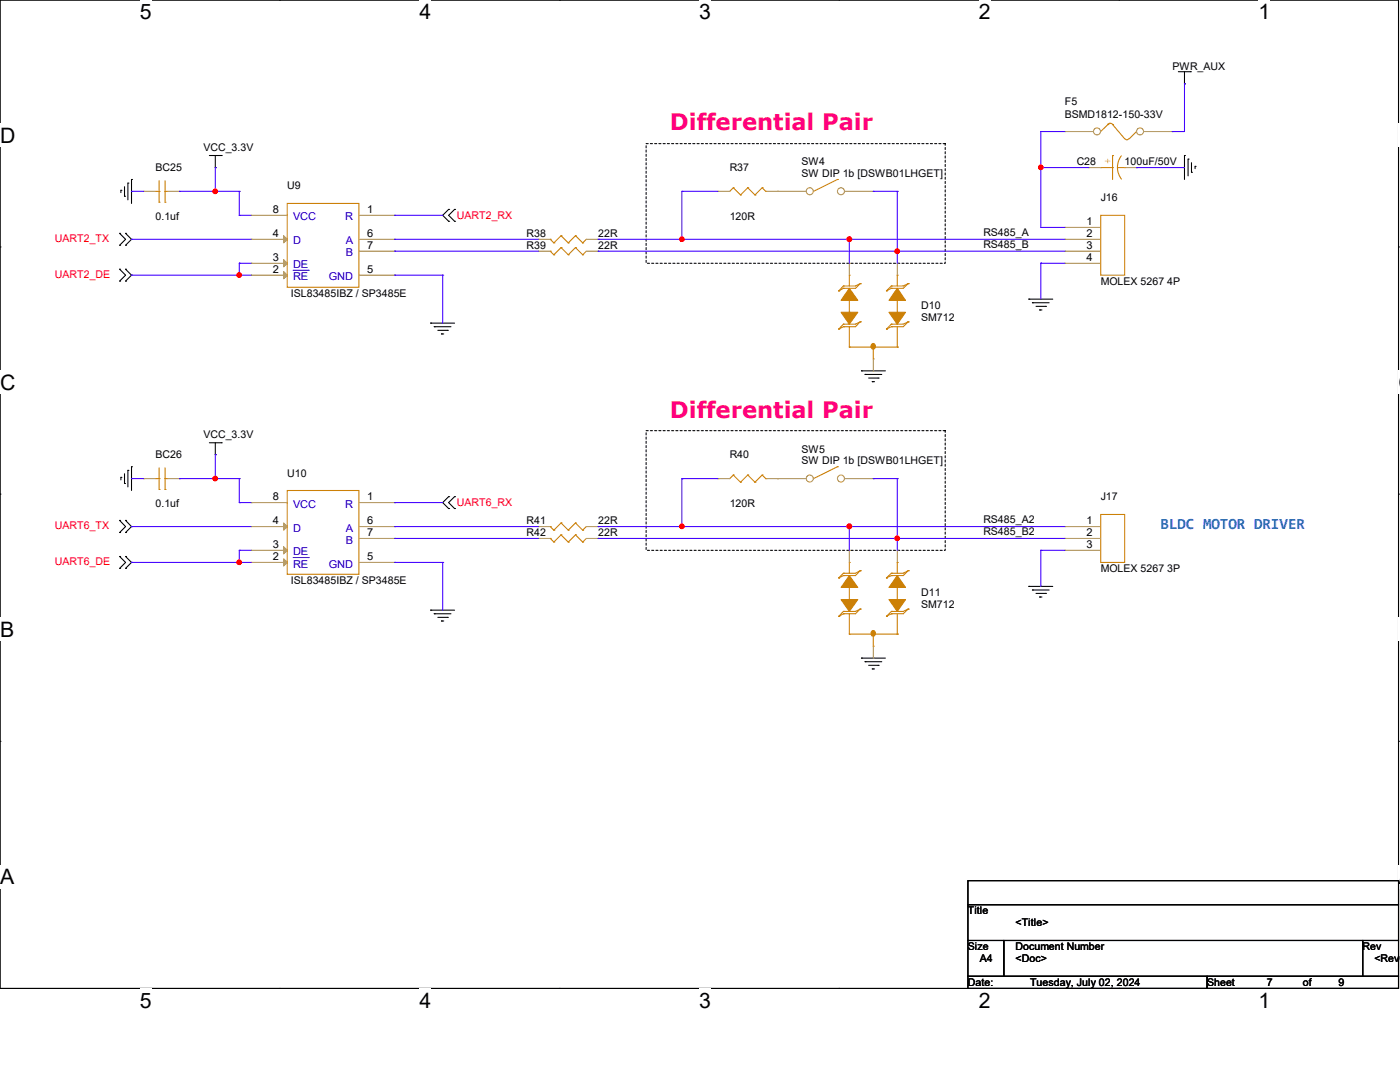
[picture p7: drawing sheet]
<svg xmlns="http://www.w3.org/2000/svg" width="279mm" height="216mm" viewBox="0 0 279 216" stroke-linecap="round" stroke-linejoin="round" font-family="sans-serif">
<path d="M0 0h279.1v197.2h-279.1z" fill="none" stroke="#000" stroke-width=".21"/>
<g fill="#fff">
<path d="M27.9 0h2.4v4.7h-2.4z"/>
<path d="M27.9 197.2h2.4v4.8h-2.4z"/>
</g>
<path d="M55.8 0h.1M55.8 197.2h.1" fill="none" stroke="#000" stroke-width=".21"/>
<g fill="#fff">
<path d="M83.7 0h2.4v4.7h-2.4z"/>
<path d="M83.7 197.2h2.4v4.8h-2.4z"/>
</g>
<path d="M111.6 0h.1M111.6 197.2h.1" fill="none" stroke="#000" stroke-width=".21"/>
<g fill="#fff">
<path d="M139.5 0h2.4v4.7h-2.4z"/>
<path d="M139.5 197.2h2.4v4.8h-2.4z"/>
</g>
<path d="M167.4 0h.1M167.4 197.2h.1" fill="none" stroke="#000" stroke-width=".21"/>
<g fill="#fff">
<path d="M195.3 0h2.4v4.7h-2.4z"/>
<path d="M195.3 197.2h2.4v4.8h-2.4z"/>
</g>
<path d="M223.3 0h.1M223.3 197.2h.1" fill="none" stroke="#000" stroke-width=".21"/>
<g fill="#fff">
<path d="M251.2 0h2.3v4.7h-2.3z"/>
<path d="M251.2 197.2h2.3v4.8h-2.3z"/>
<path d="M0 24.6h3v4.8h-3z"/>
<path d="M279.1 24.6h.3v4.8h-.3z"/>
<path d="M0 73.9h3v4.8h-3z"/>
<path d="M279.1 73.9h.3v4.8h-.3z"/>
</g>
<path d="M0 49.3h.1M279.1 49.3h.1" fill="none" stroke="#000" stroke-width=".21"/>
<g fill="#fff">
<path d="M0 123.2h2.8v4.8h-2.8z"/>
<path d="M279.1 123.2h.3v4.8h-.3z"/>
</g>
<path d="M0 98.6h.1M279.1 98.6h.1" fill="none" stroke="#000" stroke-width=".21"/>
<g fill="#fff">
<path d="M0 172.6h2.8v4.7h-2.8z"/>
<path d="M279 172.6h.4v4.7h-.4z"/>
</g>
<g fill="none" stroke="#000" stroke-width=".21">
<path d="M235.2 14.3h2.4M236.4 16.7h.1M236.4 14.3v2.4M237.6 14.3h.1M24.1 38h.1M24.1 38v.4M24.8 39.2h.1M24.8 37.3v1.9M25.5 36.5h.1M25.5 36.5v3.4M26.2 35.8h.1M26.2 35.8v4.8"/>
<path d="M41.8 31h2.4M43 33.4h.1M43 31v2.4M44.2 31h.1M236.4 31h.1M236.4 31v4.8M237.1 31.7h.1M237.1 31.7v3.4M237.8 34.4h.1M237.8 32.5v1.9M238.5 33.2h.1M238.5 33.2v.5"/>
<path d="M23.9 46.6h.1M23.9 48.9h.1M23.9 53.7h.1M23.9 56.1h.1M23.9 46.6l1.2 1.2-1.2 1.1M23.9 53.7l1.2 1.2-1.2 1.2M25.1 48.9h.1M25.1 46.6h.1M25.1 56.1h.1M25.1 53.7h.1M25.1 46.6l1.1 1.2-1.1 1.1M25.1 53.7l1.1 1.2-1.1 1.2"/>
<path d="M89.5 41.8h.1M89.5 44.2h.1M89.5 41.8l-1.2 1.2 1.2 1.2M90.7 44.2h.1M90.7 41.8h.1M90.7 41.8l-1.2 1.2 1.2 1.2M205.3 59.7h.1M205.3 59.7h4.8M85.9 64.5h.1M85.9 64.5h4.8M86.7 65.2h.1M86.7 65.2h3.3"/>
<path d="M87.4 65.9h1.9M88.1 66.6h.1M88.1 66.6h.5M89.3 65.9h.1M171.9 74h.1M171.9 74h4.8M172.6 74.7h.1M172.6 74.7h3.4M173.4 75.4h1.9M174.1 76.2h.1M174.1 76.2h.4M175.3 75.4h.1"/>
<path d="M206 60.4h.1M206 60.4h3.4M206.8 61.1h1.9M207.5 61.8h.1M207.5 61.8h.4M208.7 61.1h.1M24.1 95.2h.1M24.1 95.2v.6M24.8 96.5h.1M24.8 94.5v2M25.5 93.9h.1M25.5 93.9v3.3"/>
<path d="M26.2 93.1h.1M26.2 93.1v4.8M41.8 88.3h2.4M43 90.7h.1M43 88.3v2.4M44.2 88.3h.1M89.5 99.1h.1M89.5 99.1l-1.2 1.2 1.2 1.2M90.7 99.1h.1M90.7 99.1l-1.2 1.2 1.2 1.2M23.9 103.8h.1M23.9 106.3h.1"/>
<path d="M23.9 111h.1M23.9 113.4h.1M23.9 103.8l1.2 1.3-1.2 1.2M23.9 111l1.2 1.2-1.2 1.2M25.1 106.3h.1M25.1 103.8h.1M25.1 113.4h.1M25.1 111h.1M25.1 103.8l1.1 1.3-1.1 1.2M25.1 111l1.1 1.2-1.1 1.2M89.5 101.5h.1M90.7 101.5h.1"/>
<path d="M205.3 117h.1M205.3 117h4.8M206 117.7h.1M206 117.7h3.4M206.8 118.4h1.9M207.5 119.1h.1M207.5 119.1h.4M208.7 118.4h.1M85.9 121.8h.1M85.9 121.8h4.8M86.7 122.5h.1M86.7 122.5h3.3"/>
<path d="M87.4 123.2h1.9M88.1 123.9h.1M88.1 123.9h.5M89.3 123.2h.1M171.9 131.3h.1M171.9 131.3h4.8M172.6 132h.1M172.6 132h3.4M173.4 132.8h1.9M174.1 133.5h.1M174.1 133.5h.4M175.3 132.8h.1"/>
<path d="M0 147.9h.1M279.1 147.9h.1M193.2 175.7h85.9v4.8h-85.9zM193.2 180.5h85.9v7.2h-85.9zM193.2 187.7h7.1v7.1h-7.1zM193.2 194.8h47.7v2.4h-47.7zM200.3 187.7h71.6v7.1h-71.6zM240.9 194.8h38.2v2.4h-38.2zM271.9 187.7h7.2v7.1h-7.2z"/>
</g>
<path d="M128.9 28.7h59.7v23.8h-59.7zM128.9 85.9h59.7v23.9h-59.7z" fill="none" stroke="#000" stroke-width=".21" stroke-dasharray=".4 .4"/>
<g fill="none" stroke="#cc8006" stroke-width=".21">
<path d="M221.1 24.8a.7 .7 0 0 1 1 0M221.1 24.8h.1M221.1 24.8l-1.4 1.4M222 24.8h.1M222 24.8l2.5 2.9M225.3 27.6a.43 .43 0 0 1-.4 .3 .43 .43 0 0 1-.4-.2M226.8 26.2h.1M226.8 26.2l-1.4 1.5M109.8 50.1h.1M109.8 50.1l.7 .7M110.5 50.8h.1M112 49.4h.1"/>
<path d="M112 49.4l1.4 1.4M112 49.4l-1.5 1.4M113.4 50.8h.1M114.9 49.4h.1M114.9 49.4l1.4 1.4M114.9 49.4l-1.5 1.4M116.3 50.8h.1M117 50.1l-.7 .7"/>
</g>
<path d="M107.4 50.1h.1M107.4 50.1h2.4M117 50.1h2.4M119.4 50.1h.1" fill="none" stroke="#a84" stroke-width=".21"/>
<circle cx="218.9" cy="26.2" r=".7" fill="#fff" stroke="#a84" stroke-width=".21"/>
<path d="M212.5 26.2h.1M212.5 26.2h5.7" fill="none" stroke="#a84" stroke-width=".21"/>
<circle cx="227.5" cy="26.2" r=".7" fill="#fff" stroke="#a84" stroke-width=".21"/>
<g fill="none" stroke="#a84" stroke-width=".21">
<path d="M28.7 38.2h.1M28.7 38.2h2.3M33.4 38.2h2.4M35.8 38.2h.1M143.3 38.2h.1M143.3 38.2h2.3M152.8 38.2h2.4M155.2 38.2h.1M217.3 33.4h.1M217.3 33.4h2.4M224.5 33.4h2.3M226.8 33.4h.1"/>
<path d="M228.3 26.2h5.7M234 26.2h.1M169.5 52.5h.1M169.5 52.5v2.4M179.1 52.5h.1M179.1 52.5v2.4M174.3 74h.1M174.3 71.6v2.4M28.7 95.5h.1M28.7 95.5h2.3M33.4 95.5h2.4M35.8 95.5h.1"/>
<path d="M143.3 95.5h.1M143.3 95.5h2.3M152.8 95.5h2.4M155.2 95.5h.1M107.4 105.1h.1M107.4 107.4h.1M107.4 105.1h2.4M107.4 107.4h2.4M117 105.1h2.4M117 107.4h2.4M119.4 105.1h.1M119.4 107.4h.1"/>
</g>
<g fill="none" stroke="#cc8006" stroke-width=".21">
<path d="M31 38.2h.7M31.7 38.2h.1M31.7 36.1v4.2M32.9 38.2h.1M32.9 38.2h.5M32.9 36.1v4.2M146.3 37.5h.1M146.3 37.5l-.7 .7M146.3 37.5l1.5 1.4M147.8 38.9h.1M149.2 37.5h.1M149.2 37.5l-1.4 1.4"/>
<path d="M149.2 37.5l1.5 1.4M150.7 38.9h.1M152.1 37.5h.1M152.1 37.5l-1.4 1.4M152.1 37.5l.7 .7M152.8 38.2h.1M219.7 33.4h2.3M222 31h.1M222 33.4h.1M222 31v4.8M223 33.4l.2 1 .6 1.3M223 33.4h1.5"/>
<path d="M223.8 31.1l-.7 1.3-.1 1M224.5 33.4h.1M31.7 40.3h.1M32.9 40.3h.1M167.4 58h.1M168.3 57.1h.1M168.3 57.5h.1M168.3 57.1l-.9 .9M168.3 57.5l-.9 .5M169.5 54.9h.1M169.5 54.9v2.2M169.5 59.9v2.4"/>
<path d="M171.7 56.6h.1M171.7 56.6l-1 .5h-2.4M171.7 56.6l-1 .9h-2.4M176.9 58h.1M177.9 57.1h.1M177.9 57.5h.1M177.9 57.1l-1 .9M177.9 57.5l-1 .5M179.1 54.9h.1M179.1 54.9v2.2M179.1 59.9v2.4M181.2 56.6h.1"/>
<path d="M181.2 56.6l-.9 .5h-2.4M181.2 56.6l-.9 .9h-2.4M167.4 65.7h.1M168.3 65.2h.1M168.3 64.7h.1M168.3 65.2l-.9 .5M168.3 64.7l-.9 1M169.5 69.3h.1M169.5 62.8h.1M169.5 62.3h.1M169.5 62.8v1.9M169.5 65.2v4.1"/>
<path d="M169.5 69.3h9.6M171.7 64.2h.1M171.7 64.2l-1 1h-2.4M171.7 64.2l-1 .5h-2.4M174.3 71.6h.1M174.3 69.7v1.9M176.9 65.7h.1M177.9 65.2h.1M177.9 64.7h.1M177.9 64.7l-1 1M177.9 65.2l-1 .5M179.1 69.3h.1"/>
<path d="M179.1 62.3h.1M179.1 62.8h.1M179.1 62.8v1.9M179.1 65.2v4.1M181.2 64.2h.1M181.2 64.2l-.9 1h-2.4M181.2 64.2l-.9 .5h-2.4M31 95.5h.7M31.7 97.7h.1M31.7 95.5h.1M31.7 93.3v4.4M32.9 95.5h.1"/>
<path d="M32.9 97.7h.1M32.9 93.3v4.4M32.9 95.5h.5M146.3 94.8h.1M146.3 94.8l-.7 .7M146.3 94.8l1.5 1.4M147.8 96.2h.1M149.2 94.8h.1M149.2 94.8l-1.4 1.4M149.2 94.8l1.5 1.4M150.7 96.2h.1M152.1 94.8h.1"/>
<path d="M152.1 94.8l-1.4 1.4M152.1 94.8l.7 .7M152.8 95.5h.1M167.1 93.1h.1M167.1 93.1l-4.8 2.4M109.8 105.1h.1M109.8 107.4h.1M109.8 105.1l.7 .7M109.8 107.4l.7 .8M110.5 105.8h.1M110.5 108.2h.1M112 104.4h.1"/>
<path d="M112 106.7h.1M112 104.4l1.4 1.4M112 104.4l-1.5 1.4M112 106.7l1.4 1.5M112 106.7l-1.5 1.5M113.4 105.8h.1M113.4 108.2h.1M114.9 104.4h.1M114.9 106.7h.1M114.9 104.4l1.4 1.4M114.9 104.4l-1.5 1.4M114.9 106.7l1.4 1.5"/>
<path d="M114.9 106.7l-1.5 1.5M116.3 105.8h.1M116.3 108.2h.1M117 105.1l-.7 .7M117 107.4l-.7 .8"/>
</g>
<g fill="#cc8006" stroke="#cc8006" stroke-width=".21">
<path d="M167.9 62.3h3.3l-1.7 2.4z" fill-rule="evenodd"/>
<path d="M169.5 57.5l1.7 2.4h-3.3z" fill-rule="evenodd"/>
<path d="M174 68.6a.52 .52 0 0 1 .7 .5 .52 .52 0 0 1-.7 .5 .66 .66 0 0 1 0-1z" fill-rule="evenodd"/>
<path d="M177.4 62.3h3.3l-1.6 2.4z" fill-rule="evenodd"/>
<path d="M179.1 57.5l1.6 2.4h-3.3z" fill-rule="evenodd"/>
</g>
<circle cx="161.6" cy="95.5" r=".7" fill="#fff" stroke="#a84" stroke-width=".21"/>
<path d="M155.2 95.5h.1M155.2 95.5h5.7" fill="none" stroke="#a84" stroke-width=".21"/>
<circle cx="167.8" cy="95.5" r=".7" fill="#fff" stroke="#a84" stroke-width=".21"/>
<path d="M168.6 95.5h5.7M174.3 95.5h.1" fill="none" stroke="#a84" stroke-width=".21"/>
<path d="M167.1 35.8h.1M167.1 35.8l-4.8 2.4" fill="none" stroke="#cc8006" stroke-width=".21"/>
<circle cx="161.6" cy="38.2" r=".7" fill="#fff" stroke="#a84" stroke-width=".21"/>
<path d="M155.2 38.2h.1M155.2 38.2h5.7" fill="none" stroke="#a84" stroke-width=".21"/>
<circle cx="167.8" cy="38.2" r=".7" fill="#fff" stroke="#a84" stroke-width=".21"/>
<g fill="none" stroke="#a84" stroke-width=".21">
<path d="M168.6 38.2h5.7M174.3 38.2h.1M50.1 47.8h.1M50.1 52.5h.1M50.1 54.9h.1M50.1 43h.1M50.1 47.8h7.2M50.1 52.5h7.2M50.1 43h7.2M50.1 54.9h7.2M71.6 47.8h7.2M71.6 43h7.2"/>
<path d="M71.6 54.9h7.2M71.6 50.1h7.2M78.8 43h.1M78.8 54.9h.1M78.8 47.8h.1M78.8 50.1h.1M107.4 47.8h.1M107.4 47.8h2.4M117 47.8h2.4M119.4 47.8h.1M212.5 45.4h.1M212.5 47.8h.1"/>
<path d="M212.5 50.1h.1M212.5 52.5h.1M212.5 47.8h7.2M212.5 52.5h7.2M212.5 50.1h7.2M212.5 45.4h7.2M50.1 105.1h.1M50.1 109.8h.1M50.1 112.2h.1M50.1 100.3h.1M50.1 105.1h7.2M50.1 109.8h7.2"/>
<path d="M50.1 100.3h7.2M50.1 112.2h7.2M71.6 105.1h7.2M71.6 100.3h7.2M71.6 112.2h7.2M71.6 107.4h7.2M78.8 100.3h.1M78.8 112.2h.1M78.8 105.1h.1M78.8 107.4h.1M169.5 109.8h.1M169.5 109.8v2.4"/>
<path d="M179.1 109.8h.1M179.1 109.8v2.4M212.5 105.1h.1M212.5 107.4h.1M212.5 109.8h.1M212.5 105.1h7.2M212.5 109.8h7.2M212.5 107.4h7.2M174.3 131.3h.1M174.3 128.9v2.4"/>
</g>
<g fill="none" stroke="#cc8006" stroke-width=".21">
<path d="M57.3 40.6h14.3v16.7h-14.3zM109.8 47.8h.1M109.8 47.8l.7 .7M110.5 48.5h.1M112 47h.1M112 47l1.4 1.5M112 47l-1.5 1.5M113.4 48.5h.1M114.9 47h.1M114.9 47l1.4 1.5M114.9 47l-1.5 1.5M116.3 48.5h.1"/>
<path d="M117 47.8l-.7 .7M219.7 43h4.8v11.9h-4.8zM57.3 97.9h14.3v16.7h-14.3zM167.4 115.3h.1M168.3 114.4h.1M168.3 114.9h.1M168.3 114.4l-.9 .9M168.3 114.9l-.9 .4M169.5 112.2h.1M169.5 119.6h.1M169.5 112.2v2.2M169.5 117.2v2.4"/>
<path d="M171.7 113.9h.1M171.7 113.9l-1 .5h-2.4M171.7 113.9l-1 1h-2.4M176.9 115.3h.1M177.9 114.4h.1M177.9 114.9h.1M177.9 114.4l-1 .9M177.9 114.9l-1 .4M179.1 119.6h.1M179.1 112.2h.1M179.1 112.2v2.2M179.1 117.2v2.4"/>
<path d="M181.2 113.9h.1M181.2 113.9l-.9 .5h-2.4M181.2 113.9l-.9 1h-2.4M219.7 102.7h4.8v9.5h-4.8zM167.4 123h.1M168.3 122.5h.1M168.3 122h.1M168.3 122.5l-.9 .5M168.3 122l-.9 1M169.5 126.5h.1M169.5 120.1h.1M169.5 120.1v1.9"/>
<path d="M169.5 122.5v4M169.5 126.5h9.6M171.7 121.5h.1M171.7 121.5l-1 1h-2.4M171.7 121.5l-1 .5h-2.4M174.3 128.9h.1M174.3 127v1.9M176.9 123h.1M177.9 122.5h.1M177.9 122h.1M177.9 122l-1 1M177.9 122.5l-1 .5"/>
<path d="M179.1 126.5h.1M179.1 120.1h.1M179.1 120.1v1.9M179.1 122.5v4M181.2 121.5h.1M181.2 121.5l-.9 1h-2.4M181.2 121.5l-.9 .5h-2.4"/>
</g>
<g fill="#a84" stroke="#a84" stroke-width=".21">
<path d="M56.6 47l.7 .8-.7 .7z"/>
<path d="M56.6 51.8l.7 .7-.7 .8z"/>
<path d="M56.6 54.2l.7 .7-.7 .7z"/>
<path d="M56.6 104.4l.7 .7-.7 .7z"/>
<path d="M56.6 109.1l.7 .7-.7 .7z"/>
<path d="M56.6 111.5l.7 .7-.7 .7z"/>
</g>
<path d="M58.5 53.9h3M61.5 53.9h.1M58.5 111.3h3M61.5 111.3h.1" fill="none" stroke="#00c" stroke-width=".2"/>
<g fill="#cc8006" stroke="#cc8006" stroke-width=".21">
<path d="M167.9 119.6h3.3l-1.7 2.4z" fill-rule="evenodd"/>
<path d="M169.5 114.9l1.7 2.3h-3.3z" fill-rule="evenodd"/>
<path d="M174 125.9a.52 .52 0 0 1 .7 .5 .52 .52 0 0 1-.7 .5 .66 .66 0 0 1 0-1z" fill-rule="evenodd"/>
<path d="M177.4 119.6h3.3l-1.6 2.4z" fill-rule="evenodd"/>
<path d="M179.1 114.9l1.6 2.3h-3.3z" fill-rule="evenodd"/>
</g>
<g fill="none" stroke="#4200ff" stroke-width=".21">
<path d="M236.4 16.7h.1M236.4 16.7v9.5h-2.4M26.2 38.2h.1M26.2 38.2h2.5M35.8 38.2h.1M35.8 38.2h12M43 33.4h.1M43 38.2h.1M43 33.4v4.8M47.8 38.2h.1M47.8 38.2v4.8M136.1 38.2h.1"/>
<path d="M136.1 38.2h7.2M136.1 38.2v9.6M174.3 38.2h.1M174.3 38.2h4.8M179.1 38.2h.1M179.1 38.2v14.3M207.7 26.2h.1M207.7 33.4h.1M207.7 26.2v19.2M207.7 26.2h4.8M207.7 33.4h9.6M226.8 33.4h.1"/>
<path d="M226.8 33.4h9.6M234 26.2h.1M26.2 47.8h.1M26.2 54.9h.1M26.2 47.8h23.9M26.2 54.9h23.9M47.8 43h.1M47.8 52.5h.1M47.8 54.9h.1M47.8 52.5v2.4M47.8 43h2.3M47.8 52.5h2.3"/>
<path d="M78.8 43h.1M78.8 47.8h.1M78.8 50.1h.1M78.8 54.9h.1M78.8 43h9.5M78.8 47.8h28.6M78.8 50.1h28.6M78.8 54.9h9.5M88.3 54.9h.1M88.3 54.9v9.6M119.4 47.8h.1M119.4 50.1h.1"/>
<path d="M119.4 47.8h93.1M119.4 50.1h93.1M136.1 47.8h.1M169.5 47.8h.1M169.5 47.8v4.7M179.1 50.1h.1M207.7 52.5h.1M207.7 45.4h.1M207.7 52.5h4.8M207.7 52.5v7.2M207.7 45.4h4.8M26.2 95.5h.1"/>
<path d="M26.2 95.5h2.5M35.8 95.5h.1M35.8 95.5h12M43 90.7h.1M43 95.5h.1M43 90.7v4.8M47.8 95.5h.1M47.8 95.5v4.8M136.1 95.5h.1M136.1 95.5v9.6M136.1 95.5h7.2M174.3 95.5h.1"/>
<path d="M174.3 95.5h4.8M179.1 95.5h.1M179.1 95.5v14.3M26.2 105.1h.1M26.2 112.2h.1M26.2 105.1h23.9M26.2 112.2h23.9M47.8 100.3h.1M47.8 109.8h.1M47.8 112.2h.1M47.8 109.8v2.4M47.8 100.3h2.3"/>
<path d="M47.8 109.8h2.3M78.8 100.3h.1M78.8 105.1h.1M78.8 107.4h.1M78.8 112.2h.1M78.8 100.3h9.5M78.8 105.1h28.6M78.8 107.4h28.6M78.8 112.2h9.5M88.3 112.2h.1M88.3 112.2v9.6M119.4 105.1h.1"/>
<path d="M119.4 107.4h.1M119.4 105.1h93.1M119.4 107.4h93.1M136.1 105.1h.1M169.5 105.1h.1M169.5 105.1v4.7M179.1 107.4h.1M207.7 109.8h.1M207.7 109.8v7.2M207.7 109.8h4.8"/>
</g>
<g fill="#f00" stroke="#f00" stroke-width=".21">
<circle cx="42.9" cy="38.2" r=".44"/>
<circle cx="169.5" cy="47.7" r=".47"/>
<circle cx="136.1" cy="47.7" r=".44"/>
<circle cx="179" cy="50.1" r=".44"/>
<circle cx="47.7" cy="54.9" r=".44"/>
<circle cx="207.7" cy="33.4" r=".44"/>
<circle cx="42.9" cy="95.5" r=".44"/>
<circle cx="179" cy="107.4" r=".44"/>
<circle cx="169.5" cy="105" r=".47"/>
<circle cx="136.1" cy="105" r=".44"/>
<circle cx="47.7" cy="112.2" r=".44"/>
</g>
<g font-size="4.5" fill="#ff0080">
<text x="133.7" y="26">Differential Pair</text>
<text x="133.7" y="83.3">Differential Pair</text>
</g>
<g font-size="4.2">
<text x="27.9" y="3.8">5</text>
<text x="83.7" y="3.8">4</text>
<text x="139.5" y="3.8">3</text>
<text x="195.3" y="3.8">2</text>
<text x="251.2" y="3.8">1</text>
<text x="0" y="28.4">D</text>
<text x="0" y="77.7">C</text>
<text x="279.1" y="77.7">C</text>
<text x="0" y="127">B</text>
<text x="0" y="176.4">A</text>
<text x="279.1" y="176.4">A</text>
<text x="27.9" y="201">5</text>
<text x="83.7" y="201">4</text>
<text x="139.5" y="201">3</text>
<text x="195.3" y="201">2</text>
<text x="251.2" y="201">1</text>
</g>
<text font-size="3.1" fill="#0080ff" x="231.6" y="105.5">BLDC MOTOR DRIVER</text>
<g font-size="2.2">
<text x="54.5" y="47.2">4</text>
<text x="54.5" y="42.5">8</text>
<text x="73.3" y="42.5">1</text>
<text x="73.3" y="47.2">6</text>
<text x="216.8" y="44.9">1</text>
<text x="216.8" y="47.2">2</text>
<text x="54.5" y="52">3</text>
<text x="73.3" y="49.6">7</text>
<text x="216.8" y="49.6">3</text>
<text x="216.8" y="52">4</text>
<text x="54.5" y="54.4">2</text>
<text x="73.3" y="54.4">5</text>
<text x="54.5" y="99.8">8</text>
<text x="73.3" y="99.8">1</text>
<text x="54.5" y="104.6">4</text>
<text x="73.3" y="104.6">6</text>
<text x="73.3" y="106.9">7</text>
<text x="216.8" y="104.6">1</text>
<text x="216.8" y="106.9">2</text>
<text x="54.5" y="109.3">3</text>
<text x="54.5" y="111.7">2</text>
<text x="73.3" y="111.7">5</text>
<text x="216.8" y="109.3">3</text>
</g>
<g font-size="2.2" fill="#00c">
<text x="58.5" y="44">VCC</text>
<text x="68.9" y="44">R</text>
<text x="58.5" y="48.8">D</text>
<text x="58.5" y="53.6">DE</text>
<text x="69" y="48.8">A</text>
<text x="69" y="51.1">B</text>
<text x="58.5" y="55.9">RE</text>
<text x="65.6" y="55.9">GND</text>
<text x="58.5" y="101.3">VCC</text>
<text x="68.9" y="101.3">R</text>
<text x="58.5" y="106.1">D</text>
<text x="69" y="106.1">A</text>
<text x="58.5" y="110.8">DE</text>
<text x="58.5" y="113.2">RE</text>
<text x="65.6" y="113.2">GND</text>
<text x="69" y="108.5">B</text>
</g>
<g font-size="2.1">
<text x="234" y="13.9">PWR_AUX</text>
<text x="212.5" y="21">F5</text>
<text x="212.5" y="23.5">BSMD1812-150-33V</text>
<text x="31" y="34.2">BC25</text>
<text x="40.6" y="30.1">VCC_3.3V</text>
<text x="145.6" y="34.2">R37</text>
<text x="160" y="33">SW4</text>
<text x="160" y="35.4">SW DIP 1b [DSWB01LHGET]</text>
<text x="214.9" y="33">C28</text>
<text x="224.4" y="33">100uF/50V</text>
<text x="57.3" y="37.8">U9</text>
<text x="219.7" y="40.1">J16</text>
<text x="31" y="44">0.1uf</text>
<text x="105.1" y="47.3">R38</text>
<text x="119.4" y="47.3">22R</text>
<text x="145.6" y="44">120R</text>
<text x="196.3" y="47.1">RS485_A</text>
<text x="105.1" y="49.7">R39</text>
<text x="119.4" y="49.7">22R</text>
<text x="196.3" y="49.4">RS485_B</text>
<text x="58" y="59.3">ISL83485IBZ / SP3485E</text>
<text x="219.7" y="56.9">MOLEX 5267 4P</text>
<text x="183.9" y="61.6">D10</text>
<text x="183.9" y="64">SM712</text>
<text x="40.6" y="87.4">VCC_3.3V</text>
<text x="31" y="91.5">BC26</text>
<text x="57.3" y="95.1">U10</text>
<text x="145.6" y="91.5">R40</text>
<text x="160" y="90.3">SW5</text>
<text x="160" y="92.7">SW DIP 1b [DSWB01LHGET]</text>
<text x="31" y="101.3">0.1uf</text>
<text x="145.6" y="101.3">120R</text>
<text x="219.7" y="99.8">J17</text>
<text x="105.1" y="104.6">R41</text>
<text x="105.1" y="107">R42</text>
<text x="119.4" y="104.6">22R</text>
<text x="119.4" y="107">22R</text>
<text x="196.3" y="104.4">RS485_A2</text>
<text x="196.3" y="106.8">RS485_B2</text>
<text x="58" y="116.5">ISL83485IBZ / SP3485E</text>
<text x="183.9" y="119">D11</text>
<text x="219.7" y="114.2">MOLEX 5267 3P</text>
<text x="183.9" y="121.3">SM712</text>
<text x="193.2" y="182.5">Title</text>
<text x="202.7" y="184.8">&lt;Title&gt;</text>
<text x="193.2" y="189.6">Size</text>
<text x="195.5" y="192">A4</text>
<text x="202.7" y="189.6">Document Number</text>
<text x="202.7" y="192">&lt;Doc&gt;</text>
<text x="271.9" y="189.6">Rev</text>
<text x="274.3" y="192">&lt;RevC</text>
<text x="193.2" y="196.8">Date:</text>
<text x="205.6" y="196.8">Tuesday, July 02, 2024</text>
<text x="240.9" y="196.8">Sheet</text>
<text x="252.9" y="196.8">7</text>
<text x="260" y="196.8">of</text>
<text x="267.2" y="196.8">9</text>
</g>
<text font-size="2.1" fill="#cc8006" x="221.7" y="32.7" transform="rotate(-90 221.7 32.7)">+</text>
<g font-size="2.1" fill="#f00">
<text x="91.2" y="43.7">UART2_RX</text>
<text x="11" y="48.3">UART2_TX</text>
<text x="11" y="55.4">UART2_DE</text>
<text x="91.2" y="101">UART6_RX</text>
<text x="11" y="105.6">UART6_TX</text>
<text x="11" y="112.7">UART6_DE</text>
</g>
</svg>
